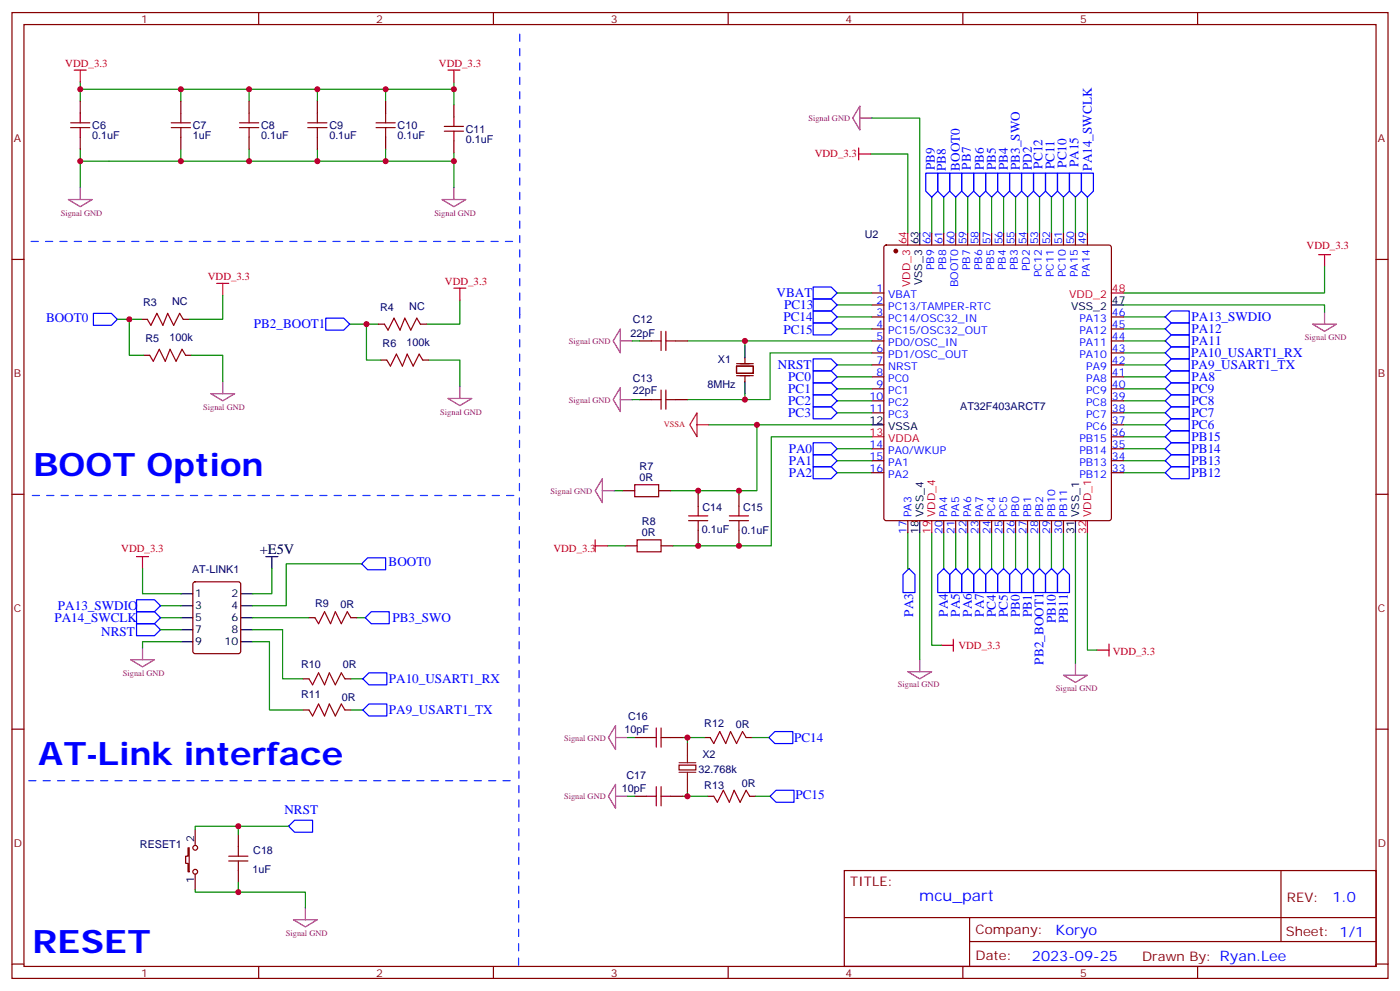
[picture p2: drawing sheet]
<svg xmlns="http://www.w3.org/2000/svg" width="412mm" height="292mm" viewBox="0 0 412 292" stroke-linecap="round" stroke-linejoin="round" font-family="sans-serif">
<g fill="none" stroke="#870000" stroke-width=".35">
<path d="M3.5 3.7h405.4v284.3h-405.4zM7.1 7.2h398.2v277.3h-398.2zM76.2 3.7v3.5M145.3 3.7v3.5M214.5 3.7v3.5M283.6 3.7v3.5M352.8 3.7v3.5M23.6 29.8v3.5M53.3 29.8v3.5M73.4 29.8v3.5M93.5 29.8v3.5M113.6 29.8v3.5"/>
<path d="M133.7 30.9v3.5M23.6 40.4v3.5M53.3 40.4v3.5M73.4 40.4v3.5M93.5 40.4v3.5M113.6 40.4v3.5M133.7 41.5v3.5M3.5 76.4h3.6M260.6 72.3l.5-.2h65.6l.5 .2 .2 .5v79.8l-.3 .5-.4 .2h-65.6l-.5-.3-.3-.4v-79.8zM274.5 68.6v3.5M278 68.6v3.5M281.5 68.6v3.5"/>
<path d="M285 68.6v3.5M288.6 68.6v3.5M292.1 68.6v3.5M295.6 68.6v3.5M299.2 68.6v3.5M302.7 68.6v3.5M306.2 68.6v3.5M309.7 68.6v3.5M313.3 68.6v3.5M316.8 68.6v3.5M320.3 68.6v3.5M405.3 76.4h3.6"/>
<path d="M41.6 94h1.8M54 94h1.7M111.5 95.4h1.7M123.8 95.4h1.8M256.8 93.3h3.5M256.8 96.8h3.5M256.8 89.8h3.5M256.8 86.3h3.5M327.4 93.3h3.5M327.4 96.8h3.5M42.3 104.6h1.8M54.7 104.6h1.7"/>
<path d="M112.2 106h1.7M124.5 106h1.8M188.4 117.7h3.5M188.4 100.4h3.5M199 117.7h3.5M199 100.4h3.5M217 107.8h4.9v2.1h-4.9zM217 107.1h4.9M217 110.6h4.9M219.4 105.3v1.8M219.4 110.6v1.8M256.8 100.4h3.5"/>
<path d="M256.8 103.9h3.5M256.8 107.4h3.5M256.8 110.9h3.5M256.8 114.5h3.5M256.8 118h3.5M327.4 100.4h3.5M327.4 103.9h3.5M327.4 107.4h3.5M327.4 110.9h3.5M327.4 114.5h3.5M327.4 118h3.5M256.8 121.5h3.5"/>
<path d="M256.8 132.1h3.5M256.8 135.6h3.5M256.8 139.2h3.5M327.4 121.5h3.5M327.4 125.1h3.5M327.4 128.6h3.5M327.4 132.1h3.5M327.4 135.6h3.5M327.4 139.2h3.5M3.5 145.5h3.6M183.4 144.5h3.6M194 144.5h3.6"/>
<path d="M205.7 145.5v3.5M205.7 156.1v3.5M217.7 145.5v3.5M217.7 156.1v3.5M267.4 153.3v3.5M278 153.3v3.5M281.5 153.3v3.5M285 153.3v3.5M288.6 153.3v3.5M292.1 153.3v3.5M295.6 153.3v3.5M299.2 153.3v3.5"/>
<path d="M302.7 153.3v3.5M306.2 153.3v3.5M309.7 153.3v3.5M313.3 153.3v3.5M405.3 145.5h3.6M57 171.5l.5-.2h12.7l.7 .4v20l-.5 .7h-12.9l-.6-.4-.1-20zM184.1 160.7h3.6M194.7 160.7h3.6M89.3 199.8h1.7M91 181.9h1.8M101.6 199.8h1.8M103.4 181.9h1.7"/>
<path d="M3.5 214.7h3.6M89.3 209h1.7M101.6 209h1.8M187 217.1h3.5M197.6 217.1h3.5M207.4 217.1h1.8M219.8 217.1h1.7M405.3 214.7h3.6M187 234.4h3.5M197.6 234.4h3.5M200 225.2h5v1.5h-5zM208.5 234.4h1.8"/>
<path d="M220.8 234.4h1.8M55.4 249.6h.3v7h-.3v-2.4h-.7v-2.1h.7zM57.5 244.3v4.6M57.5 257.4v4.5M70.2 245.7v3.5M70.2 256.3v3.5M248.7 256.3h156.6v28.2h-156.6zM377.3 256.3v20.9M248.7 270.1h156.5M285.6 277.2h119.6M285.6 270.1v14.2M3.5 283.8h3.6"/>
<path d="M76.2 284.5v3.5M145.3 284.5v3.5M214.5 284.5v3.5M283.6 284.5v3.5M352.8 284.5v3.5M405.3 283.8h3.6"/>
<circle cx="57.5" cy="256.6" r=".71"/>
<circle cx="57.5" cy="249.6" r=".71"/>
</g>
<g fill="none" stroke="#008700" stroke-width=".35">
<path d="M23.6 29.8v-3.5h29.7v3.5M23.6 24.2v2.1M53.3 26.3h20.1v3.5M73.4 26.3h20.1v3.5M93.5 26.3h20.1v3.5M113.6 26.3h20.1v4.6M133.7 24.2v2.1M256.8 34.7h14.1v33.9M23.6 43.9v3.5h29.7v-3.5M23.6 47.4v7.8M73.4 43.9v3.5h-20.1M93.5 43.9v3.5h-20.1"/>
<path d="M113.6 43.9v3.5h-20.1M133.7 45v2.4h-20.1M133.7 47.4v7.8M256.5 45.3h10.9v23.3M274.5 58v10.6M278 58v10.6M281.5 58v10.6M285 58v10.6M288.6 58v10.6M292.1 58v10.6M295.6 58v10.6M299.2 58v10.6"/>
<path d="M302.7 58v10.6M306.2 58v10.6M309.7 58v10.6M313.3 58v10.6M316.8 58v10.6M320.3 58v10.6M390.2 78.5v7.8h-59.3M34.6 94h7M38.1 94v10.6h4.2M65.6 87v7h-9.9M103 95.4h8.5M107.9 95.4v10.6h4.3"/>
<path d="M135.5 88.4v7h-9.9M246.6 96.8h10.2M246.6 93.3h10.2M246.6 89.8h10.2M246.6 86.3h10.2M330.9 89.8h59.3v2.1M330.9 96.8h12.4M330.9 93.3h12.4M56.4 104.6h9.2v7.8M126.3 106h9.2v7.8M186.3 100.4h2.1M186.3 117.7h2.1"/>
<path d="M202.5 100.4h54.3M219.4 100.4v1.4M219.4 115.9v1.8M246.6 118h10.2M246.6 114.5h10.2M246.6 110.9h10.2M246.6 107.4h10.2M256.8 103.9h-30v13.8h-24.3M330.9 118h12.4M330.9 114.5h12.4M330.9 100.4h12.4M330.9 110.9h12.4"/>
<path d="M330.9 103.9h12.4M330.9 107.4h12.4M208.8 125.1h14.2M246.6 121.5h10.2M246.6 139.2h10.2M246.6 135.6h10.2M246.6 132.1h10.2M256.8 125.1h-33.8v19.4h-25.4M256.8 128.6h-29.6v32.1h-28.9M330.9 125.1h12.4M330.9 121.5h12.4M330.9 139.2h12.4"/>
<path d="M330.9 135.6h12.4M330.9 132.1h12.4M330.9 128.6h12.4M181 144.5h2.4M205.7 144.5v1M205.7 159.6v1.1M217.7 144.5v1M217.7 159.6v1.1M267.4 156.8v10.6h.4M270.9 156.8v37.4M274.5 156.8v33.2h2.8M278 156.8v10.6"/>
<path d="M281.5 156.8v10.6M285 156.8v10.6M288.6 156.8v10.6M292.1 156.8v10.6M295.6 156.8v10.6M299.2 156.8v10.6M302.7 156.8v10.6M306.2 156.8v10.6M309.7 156.8v10.6M313.3 156.8v10.6M316.8 156.8v38.5M320.3 156.8v34.6h2.8"/>
<path d="M42 167.4v7.4h11.3M47.3 178.3h6M80.1 167.4v7.4h-5.7M106.5 166h-22.2v12.3h-9.9M178.9 160.7h5.2M47.3 185.4h6M47.3 181.9h6M53.3 188.9h-11.3v1.8M74.4 185.4h8.9v14.4h6M74.4 188.9h5v20.1h9.9M74.4 181.9h16.6M103.4 199.8h3.5"/>
<path d="M105.1 181.9h2.5M103.4 209h3.5M184.9 217.1h2.1M201.1 217.1h1.4v1.8M202.5 217.1h4.9M221.5 217.1h5M184.9 234.4h2.1M202.5 233v1.4h-1.4M202.5 234.4h6M222.6 234.4h4.2M57.5 244.3v-1.1h12.7v2.5M70.2 259.8v2.8h-12.7v-.7"/>
<path d="M70.2 243.2h14.8M70.2 262.6h19.8v4.6"/>
</g>
<path d="M205.3 121.5v7.1l-2.1-3.5zM205.3 125.1h3.5" fill="none" stroke="#c30" stroke-width=".35"/>
<g fill="none" stroke="#a10000" stroke-width=".35">
<path d="M20.8 36.2h5.7M20.8 37.6h5.7M23.6 33.3v2.9M23.6 37.6v2.8M50.4 36.2h5.7M50.4 37.6h5.7M53.3 33.3v2.9M53.3 37.6v2.8M70.6 36.2h5.6M70.6 37.6h5.6M73.4 33.3v2.9M73.4 37.6v2.8"/>
<path d="M90.7 36.2h5.6M90.7 37.6h5.6M93.5 33.3v2.9M93.5 37.6v2.8M110.8 36.2h5.6M110.8 37.6h5.6M113.6 33.3v2.9M113.6 37.6v2.8M130.9 37.2h5.6M130.9 38.6h5.6M133.7 34.4v2.8M133.7 38.6v2.9"/>
<path d="M43.4 94l1 1.8 1.8-3.5 1.8 3.5 1.4-3.5 1.8 3.5 1.7-3.5 1.1 1.7M113.2 95.4l1.1 1.8 1.8-3.5 1.7 3.5 1.4-3.5 1.8 3.5 1.8-3.5 1 1.7M194.7 97.5v5.7M196.1 97.5v5.7M44.1 104.6l1.1 1.8 1.7-3.6 1.8 3.6 1.4-3.6 1.8 3.6 1.7-3.6 1.1 1.8M113.9 106l1.1 1.8 1.8-3.6 1.7 3.6 1.4-3.6 1.8 3.6 1.8-3.6 1 1.8M191.9 117.7h2.8M191.9 100.4h2.8M194.7 114.8v5.7M196.1 117.7h2.9M196.1 114.8v5.7M196.1 100.4h2.9"/>
<path d="M187 142.7h7v3.5h-7zM187.7 158.9h7v3.6h-7zM202.8 151.9h5.7M202.8 153.3h5.7M205.7 149v2.9M205.7 153.3v2.8M214.8 151.9h5.7M214.8 153.3h5.7M217.7 149v2.9M217.7 153.3v2.8M91 199.8l1.1 1.8 1.7-3.5 1.8 3.5 1.4-3.5 1.8 3.5 1.7-3.5 1.1 1.7M92.8 181.9l1 1.7 1.8-3.5 1.8 3.5 1.4-3.5 1.7 3.5 1.8-3.5 1.1 1.8"/>
<path d="M91 209l1.1 1.8 1.7-3.5 1.8 3.5 1.4-3.5 1.8 3.5 1.7-3.5 1.1 1.7M190.5 217.1h2.8M193.3 214.3v5.7M194.7 214.3v5.7M194.7 217.1h2.9M209.2 217.1l1.1 1.8 1.7-3.5 1.8 3.5 1.4-3.5 1.8 3.5 1.7-3.5 1.1 1.7M190.5 234.4h2.8M193.3 231.6v5.6M194.7 231.6v5.6M194.7 234.4h2.9M210.3 234.4l1 1.8 1.8-3.5 1.7 3.5 1.5-3.5 1.7 3.5 1.8-3.5 1 1.7M67.4 253.5h5.6"/>
<path d="M67.4 252.1h5.6M70.2 249.2v2.9M70.2 253.5v2.8"/>
</g>
<g fill="none" stroke="#909" stroke-width=".35">
<path d="M253.3 31.2v7.1l-2.1-3.6zM253.3 34.7h3.5M20.1 58.7h7.1l-3.6 2.2zM23.6 55.2v3.5M130.2 58.7h7l-3.5 2.2zM133.7 55.2v3.5M182.7 96.8v7.1l-2.1-3.5zM386.6 95.4h7.1l-3.5 2.1zM390.2 91.9v3.5M62.1 115.9h7l-3.5 2.1zM65.6 112.4v3.5M131.9 117.3h7.1l-3.5 2.1z"/>
<path d="M135.5 113.8v3.5M182.7 114.1v7.1l-2.1-3.5zM182.7 117.7h3.6M182.7 100.4h3.6M177.4 140.9v7.1l-2.1-3.5zM177.4 144.5h3.6M38.5 194.2h7l-3.5 2.1zM42 190.7v3.5M267.4 197.7h7.1l-3.6 2.1zM270.9 194.2v3.5M313.3 198.8h7l-3.5 2.1zM316.8 195.3v3.5"/>
<path d="M181.3 213.6v7.1l-2.1-3.6zM181.3 217.1h3.6M181.3 230.9v7l-2.1-3.5zM181.3 234.4h3.6M86.4 270.8h7.1l-3.5 2.1zM90 267.2v3.6"/>
</g>
<g fill="none" stroke="#00f" stroke-width=".35">
<path d="M272.7 51h3.5v5.3l-1.7 1.7-1.8-1.7zM276.2 51h3.6v5.3l-1.8 1.7-1.8-1.7zM279.8 51h3.5v5.3l-1.8 1.7-1.7-1.7zM283.3 51h3.5v5.3l-1.8 1.7-1.7-1.7zM286.8 51h3.5v5.3l-1.7 1.7-1.8-1.7zM290.3 51h3.6v5.3l-1.8 1.7-1.8-1.7zM293.9 51h3.5v5.3l-1.8 1.7-1.7-1.7zM297.4 51h3.5v5.3l-1.7 1.7-1.8-1.7zM300.9 51h3.5v5.3l-1.7 1.7-1.8-1.7zM304.4 51h3.6v5.3l-1.8 1.7-1.8-1.7zM308 51h3.5v5.3l-1.8 1.7-1.7-1.7zM311.5 51h3.5v5.3l-1.7 1.7-1.8-1.7z"/>
<path d="M315 51h3.6v5.3l-1.8 1.7-1.8-1.7zM318.6 51h3.5v5.3l-1.8 1.7-1.7-1.7zM27.5 92.3h5.3l1.8 1.7-1.8 1.8h-5.3zM96 93.7h5.2l1.8 1.7-1.8 1.8h-5.2zM239.5 95.1h5.3l1.8 1.7-1.8 1.8h-5.3zM239.5 91.5h5.3l1.8 1.8-1.8 1.8h-5.3zM239.5 88h5.3l1.8 1.8-1.8 1.7h-5.3zM239.5 84.5h5.3l1.8 1.8-1.8 1.7h-5.3zM343.3 96.8l1.7-1.7h5.3v3.5h-5.3zM343.3 93.3l1.7-1.8h5.3v3.6h-5.3zM239.5 109.2h5.3l1.8 1.7-1.8 1.8h-5.3zM239.5 119.8h5.3l1.8 1.7-1.8 1.8h-5.3z"/>
<path d="M239.5 116.2h5.3l1.8 1.8-1.8 1.8h-5.3zM239.5 112.7h5.3l1.8 1.8-1.8 1.7h-5.3zM239.5 105.7h5.3l1.8 1.7-1.8 1.8h-5.3zM343.3 118l1.7-1.8h5.3v3.6h-5.3zM343.3 114.5l1.7-1.8h5.3v3.5h-5.3zM343.3 100.4l1.7-1.8h5.3v3.5h-5.3zM343.3 110.9l1.7-1.7h5.3v3.5h-5.3zM343.3 107.4l1.7-1.7h5.3v3.5h-5.3zM343.3 103.9l1.7-1.8h5.3v3.6h-5.3zM239.5 137.4h5.3l1.8 1.8-1.8 1.7h-5.3zM239.5 133.9h5.3l1.8 1.7-1.8 1.8h-5.3zM239.5 130.4h5.3l1.8 1.7-1.8 1.8h-5.3z"/>
<path d="M343.3 125.1l1.7-1.8h5.3v3.5h-5.3zM343.3 121.5l1.7-1.7h5.3v3.5h-5.3zM343.3 139.2l1.7-1.8h5.3v3.5h-5.3zM343.3 128.6l1.7-1.8h5.3v3.6h-5.3zM343.3 132.1l1.7-1.7h5.3v3.5h-5.3zM343.3 135.6l1.7-1.7h5.3v3.5h-5.3zM40.2 176.6h5.3l1.8 1.7-1.8 1.8h-5.3zM106.5 166l1.8-1.8h5.3v3.5h-5.3zM266 169.2l1.8-1.8 1.7 1.8v5.2h-3.5zM276.2 169.2l1.8-1.8 1.8 1.8v5.2h-3.6zM281.5 167.4l1.8 1.8v5.2h-3.5v-5.2zM283.3 169.2l1.7-1.8 1.8 1.8v5.2h-3.5z"/>
<path d="M288.6 167.4l1.7 1.8v5.2h-3.5v-5.2zM292.1 167.4l1.8 1.8v5.2h-3.6v-5.2zM295.6 167.4l1.8 1.8v5.2h-3.5v-5.2zM299.2 167.4l1.7 1.8v5.2h-3.5v-5.2zM302.7 167.4l1.7 1.8v5.2h-3.5v-5.2zM306.2 167.4l1.8 1.8v5.2h-3.6v-5.2zM308 169.2l1.7-1.8 1.8 1.8v5.2h-3.5zM313.3 167.4l1.7 1.8v5.2h-3.5v-5.2zM40.2 183.6h5.3l1.8 1.8-1.8 1.7h-5.3zM40.2 180.1h5.3l1.8 1.8-1.8 1.7h-5.3zM106.9 199.8l1.8-1.7h5.2v3.5h-5.2zM107.6 181.9l1.8-1.8h5.3v3.5h-5.3z"/>
<path d="M106.9 209l1.8-1.7h5.2v3.5h-5.2zM228.2 215.4h5.3v3.5h-5.3l-1.7-1.8zM228.6 232.7h5.3v3.5h-5.3l-1.8-1.8zM85 243.2l1.8-1.7h5.3v3.5h-5.3z"/>
</g>
<g fill="none" stroke="#f00" stroke-width=".35">
<path d="M21.9 20.6h3.5M23.6 20.6v3.6M131.9 20.6h3.6M133.7 20.6v3.6M252.9 45.3h3.6M252.9 43.6v3.5M267.4 68.6v3.5M388.4 75h3.5M390.2 75v3.5M63.9 83.4h3.5M65.6 83.4v3.6M133.7 84.8h3.5"/>
<path d="M135.5 84.8v3.6M327.4 86.3h3.5M256.8 128.6h3.5M175.3 158.9v3.6M274.5 153.3v3.5M320.3 153.3v3.5M40.2 163.9h3.5M42 163.9v3.5M175.3 160.7h3.6M277.3 190h3.5M280.8 188.2v3.5M323.1 191.4h3.6"/>
<path d="M326.7 189.6v3.5"/>
</g>
<path d="M151 71.1h-142.5M153.1 92.6v-84.7M151.3 145.9h-142.5M150.3 229.8h-142.5M152.8 284.2l.3-191.6" fill="none" stroke="#03f" stroke-width=".35" stroke-dasharray="2.1 2.1"/>
<g fill="none" stroke="#000" stroke-width=".35">
<path d="M270.9 68.6v3.5M327.4 89.8h3.5M219.4 101.8v3.5M219.4 112.4v3.5M256.8 125.1h3.5M270.9 153.3v3.5M316.8 153.3v3.5M53.3 174.8h3.5M53.3 178.3h3.5M70.9 174.8h3.5M70.9 178.3h3.5M78.3 163.9h3.5"/>
<path d="M80.1 163.9v3.5M53.3 181.9h3.5M53.3 185.4h3.5M53.3 188.9h3.5M70.9 181.9h3.5M70.9 185.4h3.5M70.9 188.9h3.5"/>
</g>
<circle cx="263.9" cy="73.9" r=".53" fill="#870000" stroke="#870000" stroke-width=".35"/>
<path d="M202.5 218.9v5.6M200 227.4h5M200 224.5h5M202.5 227.4v5.6" fill="none" stroke="#8c2424" stroke-width=".35"/>
<g fill="#c00">
<circle cx="23.6" cy="26.3" r=".88"/>
<circle cx="23.6" cy="47.4" r=".88"/>
<circle cx="219.4" cy="117.7" r=".88"/>
<circle cx="219.4" cy="100.4" r=".88"/>
<circle cx="93.5" cy="47.4" r=".88"/>
<circle cx="73.4" cy="47.4" r=".88"/>
<circle cx="53.3" cy="47.4" r=".88"/>
<circle cx="53.3" cy="26.3" r=".88"/>
<circle cx="93.5" cy="26.3" r=".88"/>
<circle cx="73.4" cy="26.3" r=".88"/>
<circle cx="113.6" cy="47.4" r=".88"/>
<circle cx="113.6" cy="26.3" r=".88"/>
<circle cx="133.7" cy="26.3" r=".88"/>
<circle cx="133.7" cy="47.4" r=".88"/>
<circle cx="217.7" cy="144.5" r=".88"/>
<circle cx="217.7" cy="160.7" r=".88"/>
<circle cx="205.7" cy="160.7" r=".88"/>
<circle cx="205.7" cy="144.5" r=".88"/>
<circle cx="223" cy="125.1" r=".88"/>
<circle cx="38.1" cy="94" r=".88"/>
<circle cx="108" cy="95.4" r=".88"/>
<circle cx="70.2" cy="243.2" r=".88"/>
<circle cx="70.2" cy="262.6" r=".88"/>
<circle cx="202.5" cy="217.1" r=".88"/>
<circle cx="202.5" cy="234.4" r=".88"/>
</g>
<g font-size="9.5" fill="#00f">
<text x="9.9" y="140.2">BOOT Option</text>
<text x="11.3" y="225.2">AT-Link interface</text>
<text x="9.5" y="280.6">RESET</text>
</g>
<text font-size="4.6" fill="#00f" x="270.8" y="265.3">mcu_part</text>
<text font-size="4.2" x="76.6" y="163.2">+E5V</text>
<g font-size="4.2" fill="#00f">
<text x="392.5" y="265.6">1.0</text>
<text x="310.9" y="275.1">Koryo</text>
<text x="304" y="282.9">2023-09-25</text>
</g>
<g font-size="3.9" fill="#00f">
<text x="275.4" y="50.2" transform="rotate(-90 275.4 50.2)">PB9</text>
<text x="278.6" y="50.3" transform="rotate(-90 278.6 50.3)">PB8</text>
<text x="282.8" y="50.3" transform="rotate(-90 282.8 50.3)">BOOT0</text>
<text x="285.9" y="49.9" transform="rotate(-90 285.9 49.9)">PB7</text>
<text x="289.8" y="50.2" transform="rotate(-90 289.8 50.2)">PB6</text>
<text x="293.3" y="50.1" transform="rotate(-90 293.3 50.1)">PB5</text>
<text x="296.9" y="50" transform="rotate(-90 296.9 50)">PB4</text>
<text x="300.4" y="50" transform="rotate(-90 300.4 50)">PB3_SWO</text>
<text x="303.9" y="50" transform="rotate(-90 303.9 50)">PD2</text>
<text x="307.1" y="49.6" transform="rotate(-90 307.1 49.6)">PC12</text>
<text x="310.6" y="49.8" transform="rotate(-90 310.6 49.8)">PC11</text>
<text x="314.2" y="49.4" transform="rotate(-90 314.2 49.4)">PC10</text>
<text x="317.7" y="49.2" transform="rotate(-90 317.7 49.2)">PA15</text>
<text x="321.6" y="50.2" transform="rotate(-90 321.6 50.2)">PA14_SWCLK</text>
<text x="228.8" y="87.5">VBAT</text>
<text x="13.6" y="94.7">BOOT0</text>
<text x="230.8" y="94.6">PC14</text>
<text x="230.9" y="91">PC13</text>
<text x="351" y="94.5">PA13_SWDIO</text>
<text x="74.8" y="96.6">PB2_BOOT1</text>
<text x="230.8" y="98.5">PC15</text>
<text x="351" y="101.7">PA11</text>
<text x="351" y="98.1">PA12</text>
<text x="350.9" y="105.1">PA10_USART1_RX</text>
<text x="229.1" y="108.7">NRST</text>
<text x="232.2" y="112.2">PC0</text>
<text x="350.9" y="108.6">PA9_USART1_TX</text>
<text x="351" y="112.2">PA8</text>
<text x="232.2" y="119.3">PC2</text>
<text x="232.2" y="115.7">PC1</text>
<text x="351" y="119.3">PC8</text>
<text x="351" y="115.7">PC9</text>
<text x="232.2" y="122.8">PC3</text>
<text x="351" y="122.8">PC7</text>
<text x="351" y="126.3">PC6</text>
<text x="351" y="129.8">PB15</text>
<text x="232.4" y="136.9">PA1</text>
<text x="232.4" y="133.4">PA0</text>
<text x="351" y="133.4">PB14</text>
<text x="351" y="136.9">PB13</text>
<text x="232.4" y="140.4">PA2</text>
<text x="351" y="140.4">PB12</text>
<text x="114.5" y="166.7">BOOT0</text>
<text x="17.1" y="179.6">PA13_SWDIO</text>
<text x="16" y="183.2">PA14_SWCLK</text>
<text x="115.6" y="183.1">PB3_SWO</text>
<text x="269" y="181.5" transform="rotate(-90 269 181.5)">PA3</text>
<text x="279.2" y="181.5" transform="rotate(-90 279.2 181.5)">PA4</text>
<text x="282.8" y="181.5" transform="rotate(-90 282.8 181.5)">PA5</text>
<text x="286.3" y="181.5" transform="rotate(-90 286.3 181.5)">PA6</text>
<text x="289.8" y="181.5" transform="rotate(-90 289.8 181.5)">PA7</text>
<text x="293.4" y="181.6" transform="rotate(-90 293.4 181.6)">PC4</text>
<text x="296.9" y="181.6" transform="rotate(-90 296.9 181.6)">PC5</text>
<text x="300.4" y="181.6" transform="rotate(-90 300.4 181.6)">PB0</text>
<text x="303.9" y="181.6" transform="rotate(-90 303.9 181.6)">PB1</text>
<text x="311" y="183.5" transform="rotate(-90 311 183.5)">PB10</text>
<text x="314.5" y="183.4" transform="rotate(-90 314.5 183.4)">PB11</text>
<text x="29.8" y="187.1">NRST</text>
<text x="307.4" y="195.6" transform="rotate(-90 307.4 195.6)">PB2_BOOT1</text>
<text x="114.6" y="201">PA10_USART1_RX</text>
<text x="114.6" y="210.2">PA9_USART1_TX</text>
<text x="233.9" y="218.4">PC14</text>
<text x="83.8" y="239.6">NRST</text>
<text x="234.3" y="235.3">PC15</text>
</g>
<g font-size="3.9" fill="#800">
<text x="250.5" y="260.9">TITLE:</text>
<text x="379.1" y="265.6">REV:</text>
<text x="287.4" y="275.1">Company:</text>
<text x="378.7" y="275.7">Sheet: 1/1</text>
<text x="287.4" y="282.8">Date:</text>
<text x="336.4" y="282.8">Drawn By: Ryan.Lee</text>
</g>
<g font-size="3.2" fill="#800">
<text x="41.6" y="6.7">1</text>
<text x="110.8" y="6.7">2</text>
<text x="179.9" y="6.7">3</text>
<text x="249.1" y="6.7">4</text>
<text x="318.2" y="6.7">5</text>
<text x="4.1" y="41.8">A</text>
<text x="405.9" y="41.8">A</text>
<text x="4.1" y="110.9">B</text>
<text x="405.9" y="110.9">B</text>
<text x="4.1" y="180.1">C</text>
<text x="405.9" y="180.1">C</text>
<text x="4.1" y="249.2">D</text>
<text x="405.9" y="249.2">D</text>
<text x="41.6" y="287.5">1</text>
<text x="110.8" y="287.5">2</text>
<text x="179.9" y="287.5">3</text>
<text x="249.1" y="287.5">4</text>
<text x="318.2" y="287.5">5</text>
</g>
<g font-size="3.2" fill="#f00">
<text x="19.2" y="19.6">VDD_3.3</text>
<text x="129.3" y="19.6">VDD_3.3</text>
<text x="240" y="46.3">VDD_3.3</text>
<text x="267.1" y="72" transform="rotate(-90 267.1 72)">64</text>
<text x="384.9" y="73.2">VDD_3.3</text>
<text x="61.2" y="82.4">VDD_3.3</text>
<text x="131.1" y="83.8">VDD_3.3</text>
<text x="268.1" y="84.5" transform="rotate(-90 268.1 84.5)">VDD_3</text>
<text x="315" y="87.7">VDD_2</text>
<text x="327.6" y="85.9">48</text>
<text x="256.1" y="128.2">13</text>
<text x="261.7" y="130">VDDA</text>
<text x="275.5" y="152.2" transform="rotate(-90 275.5 152.2)">VDD_4</text>
<text x="321.4" y="152.2" transform="rotate(-90 321.4 152.2)">VDD_1</text>
<text x="274.1" y="157.1" transform="rotate(-90 274.1 157.1)">19</text>
<text x="320" y="157.1" transform="rotate(-90 320 157.1)">32</text>
<text x="35.7" y="162.4">VDD_3.3</text>
<text x="163" y="162.4">VDD_3.3</text>
<text x="282.3" y="191">VDD_3.3</text>
<text x="327.8" y="192.8">VDD_3.3</text>
</g>
<g font-size="3.2" fill="#000080">
<text x="27.2" y="41">0.1uF</text>
<text x="27.2" y="38">C6</text>
<text x="56.8" y="41">1uF</text>
<text x="56.8" y="38">C7</text>
<text x="76.9" y="41">0.1uF</text>
<text x="76.9" y="38">C8</text>
<text x="97" y="41">0.1uF</text>
<text x="97" y="38">C9</text>
<text x="117.1" y="41">0.1uF</text>
<text x="117.1" y="38">C10</text>
<text x="137.2" y="39.1">C11</text>
<text x="137.2" y="42">0.1uF</text>
<text x="254.7" y="70.1">U2</text>
<text x="50.7" y="89.9">NC</text>
<text x="42.1" y="90.2">R3</text>
<text x="112" y="91.6">R4</text>
<text x="120.6" y="91.3">NC</text>
<text x="186.4" y="95.2">C12</text>
<text x="42.8" y="100.8">R5</text>
<text x="49.9" y="100.5">100k</text>
<text x="119.7" y="101.9">100k</text>
<text x="185.7" y="99.1">22pF</text>
<text x="112.7" y="102.2">R6</text>
<text x="211.5" y="106.8">X1</text>
<text x="186.4" y="112.5">C13</text>
<text x="186.4" y="116">22pF</text>
<text x="208.4" y="114.2">8MHz</text>
<text x="282.8" y="120.8">AT32F403ARCT7</text>
<text x="188.4" y="141.6">0R</text>
<text x="188.4" y="138.4">R7</text>
<text x="189.1" y="154.6">R8</text>
<text x="206.9" y="150.5">C14</text>
<text x="218.9" y="150.5">C15</text>
<text x="189.1" y="157.9">0R</text>
<text x="206.8" y="156.9">0.1uF</text>
<text x="218.4" y="157.2">0.1uF</text>
<text x="56.6" y="168.8">AT-LINK1</text>
<text x="92.8" y="178.8">R9</text>
<text x="100.3" y="179.1">0R</text>
<text x="88.7" y="196.8">R10</text>
<text x="101" y="196.8">0R</text>
<text x="88.7" y="205.6">R11</text>
<text x="100.7" y="206.3">0R</text>
<text x="183.9" y="215.8">10pF</text>
<text x="185" y="212">C16</text>
<text x="207.5" y="214">R12</text>
<text x="216.7" y="214.4">0R</text>
<text x="205.8" y="227.5">32.768k</text>
<text x="206.9" y="223.2">X2</text>
<text x="183.2" y="233.1">10pF</text>
<text x="184.5" y="229.2">C17</text>
<text x="207.5" y="232.4">R13</text>
<text x="218.5" y="231.7">0R</text>
<text x="41.2" y="249.7">RESET1</text>
<text x="74.6" y="251.4">C18</text>
<text x="74.4" y="257.1">1uF</text>
</g>
<g font-size="3.2">
<text x="270.6" y="72" transform="rotate(-90 270.6 72)">63</text>
<text x="271.6" y="84" transform="rotate(-90 271.6 84)">VSS_3</text>
<text x="327.6" y="89.4">47</text>
<text x="315.5" y="91.2">VSS_2</text>
<text x="256.1" y="124.7">12</text>
<text x="261.7" y="126.5">VSSA</text>
<text x="272" y="152.2" transform="rotate(-90 272 152.2)">VSS_4</text>
<text x="317.9" y="152.2" transform="rotate(-90 317.9 152.2)">VSS_1</text>
<text x="270.6" y="157.1" transform="rotate(-90 270.6 157.1)">18</text>
<text x="316.4" y="157.1" transform="rotate(-90 316.4 157.1)">31</text>
<text x="57.5" y="175.9">1</text>
<text x="57.5" y="179.4">3</text>
<text x="68.2" y="175.9">2</text>
<text x="68.2" y="179.4">4</text>
<text x="57.5" y="182.9">5</text>
<text x="68.2" y="182.9">6</text>
<text x="57.5" y="186.4">7</text>
<text x="57.5" y="190">9</text>
<text x="66.2" y="190">10</text>
<text x="68.2" y="186.4">8</text>
<text x="57.1" y="247.8" transform="rotate(-90 57.1 247.8)">2</text>
<text x="57.1" y="260.1" transform="rotate(-90 57.1 260.1)">1</text>
</g>
<g font-size="3.2" fill="#00f">
<text x="274.1" y="72" transform="rotate(-90 274.1 72)">62</text>
<text x="277.6" y="72" transform="rotate(-90 277.6 72)">61</text>
<text x="281.2" y="72" transform="rotate(-90 281.2 72)">60</text>
<text x="284.7" y="72" transform="rotate(-90 284.7 72)">59</text>
<text x="288.2" y="72" transform="rotate(-90 288.2 72)">58</text>
<text x="291.7" y="72" transform="rotate(-90 291.7 72)">57</text>
<text x="295.3" y="72" transform="rotate(-90 295.3 72)">56</text>
<text x="298.8" y="72" transform="rotate(-90 298.8 72)">55</text>
<text x="302.3" y="72" transform="rotate(-90 302.3 72)">54</text>
<text x="305.9" y="72" transform="rotate(-90 305.9 72)">53</text>
<text x="309.4" y="72" transform="rotate(-90 309.4 72)">52</text>
<text x="312.9" y="72" transform="rotate(-90 312.9 72)">51</text>
<text x="316.4" y="72" transform="rotate(-90 316.4 72)">50</text>
<text x="320" y="72" transform="rotate(-90 320 72)">49</text>
<text x="275.2" y="79.6" transform="rotate(-90 275.2 79.6)">PB9</text>
<text x="278.7" y="79.6" transform="rotate(-90 278.7 79.6)">PB8</text>
<text x="285.8" y="79.6" transform="rotate(-90 285.8 79.6)">PB7</text>
<text x="289.3" y="79.6" transform="rotate(-90 289.3 79.6)">PB6</text>
<text x="292.8" y="79.6" transform="rotate(-90 292.8 79.6)">PB5</text>
<text x="296.3" y="79.6" transform="rotate(-90 296.3 79.6)">PB4</text>
<text x="299.9" y="79.6" transform="rotate(-90 299.9 79.6)">PB3</text>
<text x="303.4" y="79.8" transform="rotate(-90 303.4 79.8)">PD2</text>
<text x="306.9" y="81.6" transform="rotate(-90 306.9 81.6)">PC12</text>
<text x="310.4" y="81.6" transform="rotate(-90 310.4 81.6)">PC11</text>
<text x="314" y="81.6" transform="rotate(-90 314 81.6)">PC10</text>
<text x="317.5" y="81.6" transform="rotate(-90 317.5 81.6)">PA15</text>
<text x="321" y="81.6" transform="rotate(-90 321 81.6)">PA14</text>
<text x="258.2" y="89.4">2</text>
<text x="258.2" y="85.9">1</text>
<text x="261.7" y="87.7">VBAT</text>
<text x="282.2" y="84.6" transform="rotate(-90 282.2 84.6)">BOOT0</text>
<text x="258.2" y="93">3</text>
<text x="261.7" y="94.7">PC14/OSC32_IN</text>
<text x="261.7" y="91.2">PC13/TAMPER-RTC</text>
<text x="318" y="94.7">PA13</text>
<text x="327.6" y="93">46</text>
<text x="258.2" y="100">5</text>
<text x="258.2" y="96.5">4</text>
<text x="261.7" y="101.8">PD0/OSC_IN</text>
<text x="261.7" y="98.2">PC15/OSC32_OUT</text>
<text x="318" y="98.2">PA12</text>
<text x="318" y="101.8">PA11</text>
<text x="327.6" y="96.5">45</text>
<text x="327.6" y="100">44</text>
<text x="258.2" y="107.1">7</text>
<text x="258.2" y="103.5">6</text>
<text x="261.7" y="105.3">PD1/OSC_OUT</text>
<text x="318" y="105.3">PA10</text>
<text x="327.6" y="103.5">43</text>
<text x="327.6" y="107.1">42</text>
<text x="258.2" y="110.6">8</text>
<text x="261.7" y="112.4">PC0</text>
<text x="261.7" y="108.8">NRST</text>
<text x="320" y="108.8">PA9</text>
<text x="320" y="112.4">PA8</text>
<text x="327.6" y="110.6">41</text>
<text x="256.1" y="117.7">10</text>
<text x="258.2" y="114.1">9</text>
<text x="261.7" y="119.4">PC2</text>
<text x="261.7" y="115.9">PC1</text>
<text x="319.9" y="115.9">PC9</text>
<text x="319.9" y="119.4">PC8</text>
<text x="327.6" y="114.1">40</text>
<text x="327.6" y="117.7">39</text>
<text x="256.1" y="121.2">11</text>
<text x="261.7" y="122.9">PC3</text>
<text x="319.9" y="122.9">PC7</text>
<text x="327.6" y="121.2">38</text>
<text x="327.6" y="124.7">37</text>
<text x="256.1" y="131.8">14</text>
<text x="318" y="130">PB15</text>
<text x="319.9" y="126.5">PC6</text>
<text x="327.6" y="128.2">36</text>
<text x="327.6" y="131.8">35</text>
<text x="256.1" y="135.3">15</text>
<text x="261.7" y="137.1">PA1</text>
<text x="261.7" y="133.5">PA0/WKUP</text>
<text x="318" y="133.5">PB14</text>
<text x="318" y="137.1">PB13</text>
<text x="327.6" y="135.3">34</text>
<text x="256.1" y="138.8">16</text>
<text x="261.7" y="140.6">PA2</text>
<text x="318" y="140.6">PB12</text>
<text x="327.6" y="138.8">33</text>
<text x="268.5" y="152.2" transform="rotate(-90 268.5 152.2)">PA3</text>
<text x="279" y="152.2" transform="rotate(-90 279 152.2)">PA4</text>
<text x="282.6" y="152.2" transform="rotate(-90 282.6 152.2)">PA5</text>
<text x="286.1" y="152.2" transform="rotate(-90 286.1 152.2)">PA6</text>
<text x="289.6" y="152.2" transform="rotate(-90 289.6 152.2)">PA7</text>
<text x="293.2" y="152.2" transform="rotate(-90 293.2 152.2)">PC4</text>
<text x="296.7" y="152.2" transform="rotate(-90 296.7 152.2)">PC5</text>
<text x="300.2" y="152.2" transform="rotate(-90 300.2 152.2)">PB0</text>
<text x="303.7" y="152.2" transform="rotate(-90 303.7 152.2)">PB1</text>
<text x="307.3" y="152.2" transform="rotate(-90 307.3 152.2)">PB2</text>
<text x="310.8" y="152.2" transform="rotate(-90 310.8 152.2)">PB10</text>
<text x="314.3" y="152.2" transform="rotate(-90 314.3 152.2)">PB11</text>
<text x="267.1" y="157.1" transform="rotate(-90 267.1 157.1)">17</text>
<text x="277.6" y="157.1" transform="rotate(-90 277.6 157.1)">20</text>
<text x="281.2" y="157.1" transform="rotate(-90 281.2 157.1)">21</text>
<text x="284.7" y="157.1" transform="rotate(-90 284.7 157.1)">22</text>
<text x="288.2" y="157.1" transform="rotate(-90 288.2 157.1)">23</text>
<text x="291.7" y="157.1" transform="rotate(-90 291.7 157.1)">24</text>
<text x="295.3" y="157.1" transform="rotate(-90 295.3 157.1)">25</text>
<text x="298.8" y="157.1" transform="rotate(-90 298.8 157.1)">26</text>
<text x="302.3" y="157.1" transform="rotate(-90 302.3 157.1)">27</text>
<text x="305.9" y="157.1" transform="rotate(-90 305.9 157.1)">28</text>
<text x="309.4" y="157.1" transform="rotate(-90 309.4 157.1)">29</text>
<text x="312.9" y="157.1" transform="rotate(-90 312.9 157.1)">30</text>
</g>
<g font-size="2.5" fill="#909">
<text x="238.1" y="35.6">Signal GND</text>
<text x="17.9" y="63.5">Signal GND</text>
<text x="127.9" y="63.5">Signal GND</text>
<text x="167.6" y="101.2">Signal GND</text>
<text x="384.4" y="100.2">Signal GND</text>
<text x="167.6" y="118.5">Signal GND</text>
<text x="59.9" y="120.7">Signal GND</text>
<text x="129.7" y="122.1">Signal GND</text>
<text x="162.2" y="145.3">Signal GND</text>
<text x="36.2" y="199">Signal GND</text>
<text x="264.5" y="202.4">Signal GND</text>
<text x="311" y="203.6">Signal GND</text>
<text x="166.2" y="218">Signal GND</text>
<text x="166.2" y="235.3">Signal GND</text>
<text x="84.2" y="275.5">Signal GND</text>
</g>
<text font-size="2.5" fill="#c30" x="195.6" y="125.6">VSSA</text>
</svg>
